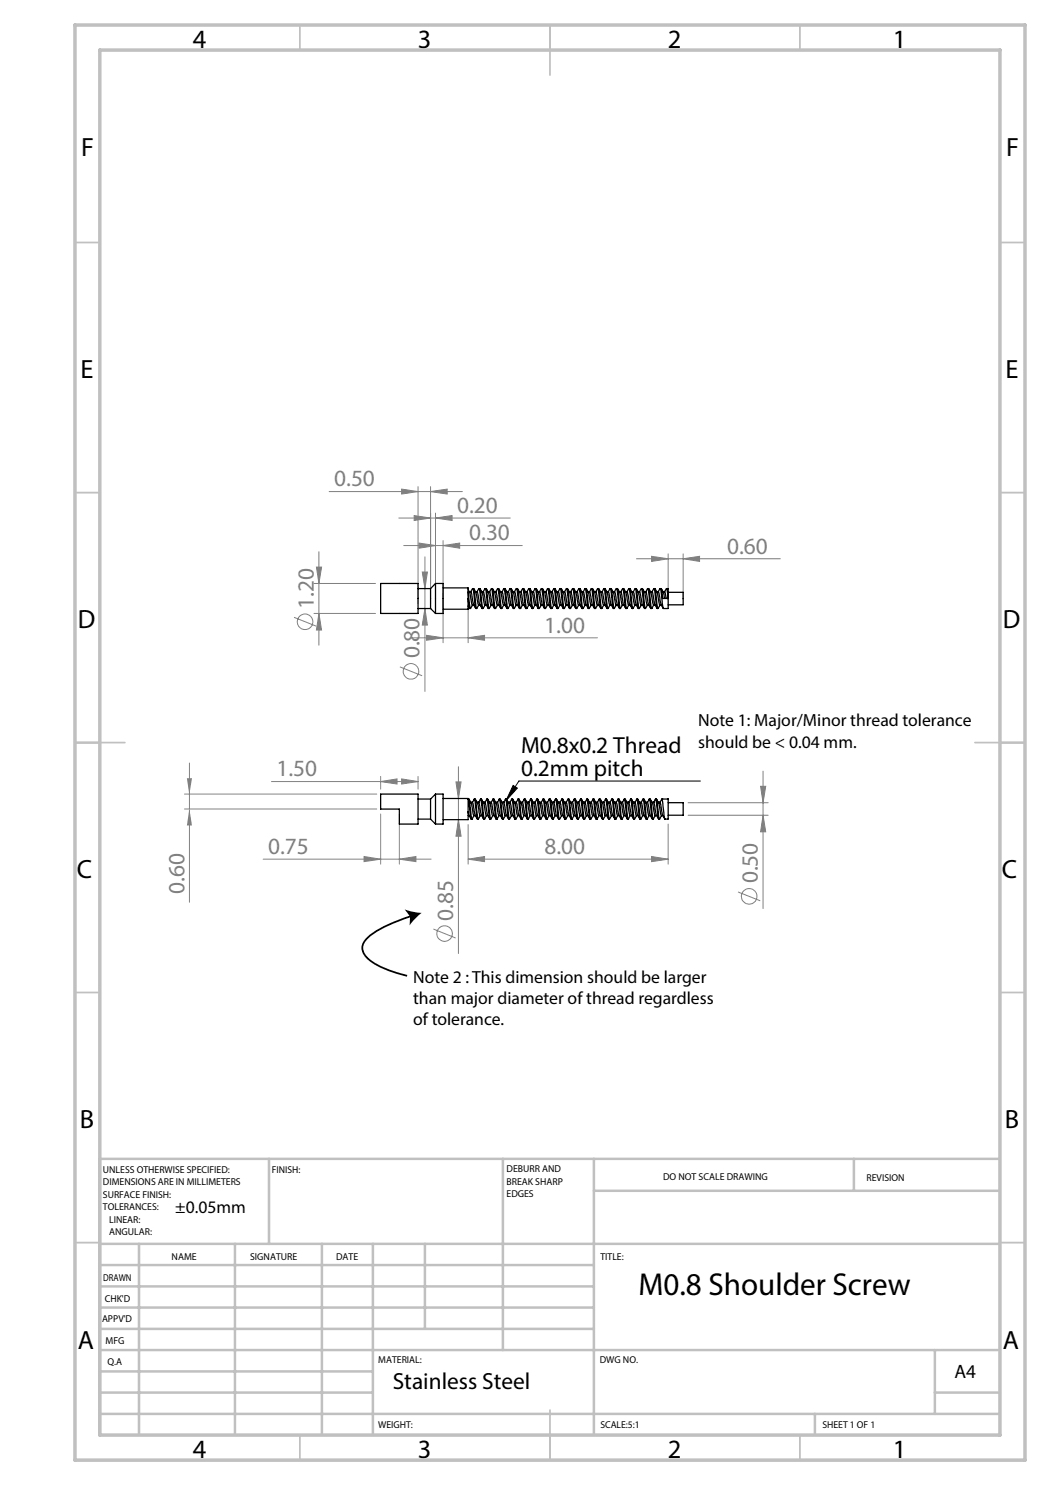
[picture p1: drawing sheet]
<svg xmlns="http://www.w3.org/2000/svg" width="210mm" height="297mm" viewBox="0 0 210 297" stroke-linecap="round" stroke-linejoin="round" font-family="sans-serif">
<!-- layer: Layer 1 -->
<g fill="none" stroke="#808080" stroke-width=".2">
<path d="M65.8 98.3h26.7M80.3 97.8l3.3 .5-3.3 .5zM83.6 97.3v23.4M86.1 98.3l3.3-.5v1zM86.1 97.3v23.4M62.8 116.7h12.3M63.3 113.4h1l-.5 3.3zM63.8 110.3v18.7M79.8 103.6h22.3M80.8 109.1h23.7M82.8 103.1l3.3 .5-3.3 .5zM83.8 108.6l3.3 .5-3.3 .5z"/>
<path d="M84.5 114.4h1l-.5 3.3zM85 111.4v26.9M87.1 103.6l3.3-.5v1zM87.1 102.6v19.1M88.6 109.1l3.3-.5v1zM88.6 108.1v20.4M93.6 118.6v9.9M127.3 111.8h28.8M130.3 111.3l3.3 .5-3.3 .5zM133.6 110.8v9.1M136.6 111.8l3.3-.5v1zM136.6 110.8v9.1"/>
<path d="M58.8 123.5l4.5 1.7M62.8 122.7h12.3M63.8 122.7l.5 3.3h-1zM80 133.4l4.4 1.7M82.3 127.6h37.2M85 121.7l.5 3.3h-1zM85.3 127.1l3.3 .5-3.3 .5zM93.6 127.6l3.3-.5v1zM54.3 156.3h29.3M76.1 156.3l3.3-.5v1zM76.1 155.3v2.5M80.3 155.8l3.3 .5-3.3 .5z"/>
<path d="M83.6 155.3v2.5M91.2 156.4h1l-.5 3.3zM91.7 153.3v37.4M152.1 157.3h1l-.5 3.2zM152.6 154.2v8.9M52.6 171.8h33.6M72.8 171.3l3.3 .5-3.3 .5zM76.1 162.8v10M79.9 171.8l3.3-.5v1zM79.9 162.8v10M91.7 163.9l.5 3.3h-1zM93.6 171.8l3.3-.5v1z"/>
<path d="M93.6 164.9v7.9M93.6 171.8h40M130.3 171.3l3.3 .5-3.3 .5zM133.6 164.8v8M137.6 160.5h16M137.6 163.1h16M147.6 178.4l4.4 1.8M152.6 163.1l.5 3.3h-1zM152.6 163.3v18.4M86.7 185.8l4.4 1.8"/>
<circle cx="61" cy="124.4" r="1.55"/>
<circle cx="82.2" cy="134.3" r="1.55"/>
<circle cx="149.8" cy="179.3" r="1.56"/>
<circle cx="88.9" cy="186.7" r="1.56"/>
</g>
<path d="M102.6 157.1l.9 .5-2.3 2.5zM140.1 156.2h-36.3l-2.6 3.9" fill="none" stroke="#000" stroke-width=".2"/>
<g fill="none" stroke="#c0c0c0" stroke-width=".35">
<path d="M60 5v5M110 5v10M160 5v5M15 48.5h5M200 48.5h5M15 98.5h5M200 98.5h5M15 148.5h10M195 148.5h10M15 198.5h5M200 198.5h5M15 248.5h5"/>
<path d="M200 248.5h5M60 287v5M110 282v10M160 287v5"/>
</g>
<g fill="none" stroke="#c0c0c0" stroke-width=".5">
<path d="M53.8 231.8v17M100.6 231.8v38.2M118.8 231.8v55.2M118.8 238.2h81.2M170.8 231.8v6.4M200 231.8h-180v55.2M20 248.8h180M20 257.3h98.8M20 253h98.8M27.8 248.8v38.2M47 248.8v38.2M64.4 248.8v38.2"/>
<path d="M74.6 248.8v38.2M85 248.8v17M20 265.8h98.8M20 261.5h98.8M20 278.5h54.6M20 274.3h54.6M20 270h180M187 278.5h13M187 270v12.8M20 282.8h180M163 282.8v4.2"/>
</g>
<path d="M15 5h190v287h-190zM20 10h180v277h-180z" fill="none" stroke="#c0c0c0" stroke-width=".7"/>
<path d="M102.6 157.1l.9 .5-2.3 2.5z" fill="#000"/>
<g fill="#808080">
<path d="M93.6 127.6l3.3-.5v1zM85.3 127.1l3.3 .5-3.3 .5zM87.1 103.6l3.3-.5v1zM82.8 103.1l3.3 .5-3.3 .5zM80.3 155.8l3.3 .5-3.3 .5zM76.1 156.3l3.3-.5v1zM79.9 171.8l3.3-.5v1zM72.8 171.3l3.3 .5-3.3 .5z"/>
<path d="M130.3 111.3l3.3 .5-3.3 .5zM136.6 111.8l3.3-.5v1zM83.8 108.6l3.3 .5-3.3 .5zM88.6 109.1l3.3-.5v1zM80.3 97.8l3.3 .5-3.3 .5zM86.1 98.3l3.3-.5v1zM93.6 171.8l3.3-.5v1zM130.3 171.3l3.3 .5-3.3 .5z"/>
<path d="M63.8 122.7l.5 3.3h-1zM63.3 113.4h1l-.5 3.3z"/>
<path d="M84.5 114.4h1l-.5 3.3zM85 121.7l.5 3.3h-1zM152.1 157.3h1l-.5 3.2zM152.6 163.1l.5 3.3h-1zM91.2 156.4h1l-.5 3.3zM91.7 163.9l.5 3.3h-1z"/>
</g>
<g fill="none" stroke="#000" stroke-width=".25">
<path d="M76.1 116.7h7.5v6h-7.5zM83.6 117.7h2.5M86.1 117.7v4M87.1 116.7h1.5v6h-1.5M87.1 116.7v6M87.1 116.7l-1 1M88.6 117.6h5v2.1M93.6 117.9l.4 .9 .4 2.1 .1 .1h.3M93.6 118.3l.5 3.4 .4-.7M93.6 119.7v2.1h-5M93.6 119.7l.3 1.9 .2 .1M93.9 118.4h.3l.2 1a4.3 4.3 0 0 0 .7 2.3"/>
<path d="M94.5 117.7l-.4 .7M94.5 117.8l.2 .5 .4 3.3 .2 .1M94.5 117.7h.2l.1 .3 .5 3.7 .4-.7M94.8 117.7l.3 .7M95.1 118.4h.4l.2 1a4.3 4.3 0 0 0 .7 2.3M95.1 118.4l.6 2.6M95.4 118.4l.4-.7h.2l.6 4 .4-.7M95.8 117.8l.1 .2 .4 3.4 .1 .3h.2M96 117.7l.4 .7M96.4 118.4h.3M96.4 118.4l.6 2.6M96.7 118.4l.2 1a3.6 3.6 0 0 0 .7 2.3"/>
<path d="M97 117.7l-.4 .7M97 117.8l.2 .5 .4 3.3 .2 .1M97 117.7h.2M97.2 117.7l.6 4 .4-.7M97.3 117.7a6.8 6.8 0 0 1 .8 3.2l.1 .1h.3M97.6 118.4h.4l.2 1a4.3 4.3 0 0 0 .7 2.3M97.9 118.4l.4-.7h.2l.6 4 .4-.7M98.3 117.8l.1 .2 .4 3.4 .1 .3h.2M98.5 117.7l.4 .7M98.9 118.4h.3M98.9 118.4l.6 2.6M99.2 118.4l.2 1a3.9 3.9 0 0 0 .8 2.3"/>
<path d="M99.5 117.7l-.4 .7M99.5 117.8l.2 .2 .3 3.1 .1 .5 .2 .1M99.6 117.7l.2 .1 .1 .5 .4 3.4 .5-.7M99.7 117.7a7.3 7.3 0 0 1 .9 3.2l.1 .1h.3M100.1 118.4h.3M100.4 118.4l.3 1a4.3 4.3 0 0 0 .7 2.3M100.8 117.7l-.4 .7M100.8 117.8l.2 .5 .3 3.1 .1 .3h.2M100.8 117.7h.2l.1 .3 .5 3.7 .4-.7M101 117.7l.4 .7M101.4 118.4h.3M101.4 118.4l.6 2.6"/>
<path d="M101.7 118.4l.2 1a3.9 3.9 0 0 0 .8 2.3M102 117.7l-.4 .7M102 117.8l.2 .2 .3 3.1 .1 .5 .2 .1M102.1 117.7l.2 .1 .1 .5 .4 3.4 .5-.7M102.2 117.7a7.3 7.3 0 0 1 .9 3.2l.1 .1h.3M102.6 118.4h.4l.2 1a4.3 4.3 0 0 0 .7 2.3M103.3 117.7l-.4 .7M103.3 117.8l.2 .5 .4 3.3 .2 .1M103.3 117.7h.2l.1 .3 .5 3.7 .4-.7M103.5 117.7l.4 .7M103.9 118.4h.3l.2 1a4.3 4.3 0 0 0 .7 2.3M103.9 118.4l.6 2.6"/>
<path d="M104.1 118.4l.4-.7h.2l.6 4 .5-.7M104.5 117.8l.2 .2 .3 3.1 .2 .6h.1M104.7 117.7l.5 .7M105.1 118.4h.4l.2 1a3.6 3.6 0 0 0 .7 2.3M105.2 118.4l.5 2.6M105.8 117.7l-.4 .7M105.8 117.8l.2 .5 .4 3.3 .2 .1M105.8 117.7h.2l.1 .3 .5 3.7 .4-.7M106 117.7a6.8 6.8 0 0 1 .9 3.2l.1 .1h.3M106.4 118.4h.3l.2 1a4.3 4.3 0 0 0 .7 2.3M106.6 118.4l.4-.7h.2l.6 4 .5-.7M107 117.8l.2 .2 .4 3.4 .1 .3h.1"/>
<path d="M107.2 117.7l.5 .7M107.6 118.4h.3M107.7 118.4l.5 2.6M107.9 118.4l.3 1a3.9 3.9 0 0 0 .7 2.3M108.3 117.7l-.4 .7M108.3 117.8l.1 .2 .4 3.1 .1 .5 .2 .1M108.3 117.7l.2 .1 .1 .5 .5 3.4 .4-.7M108.5 117.7a8.1 8.1 0 0 1 .9 3.2l.1 .1h.2M108.9 118.4h.2M109.1 118.4l.6 2.6M109.5 117.7l-.4 .7M109.5 117.8l.2 .5 .4 3.1 .1 .3h.1"/>
<path d="M109.5 117.7h.2l.1 .3 .5 3.7 .4-.7M109.7 117.7l.5 .7M110.1 118.4h.3M110.2 118.4l.5 2.6M110.4 118.4l.3 1a3.9 3.9 0 0 0 .7 2.3M110.8 117.7l-.4 .7M110.8 117.8l.1 .2 .4 3.1 .1 .5 .2 .1M110.8 117.7l.2 .1 .1 .5 .5 3.4 .4-.7M111 117.7a7.3 7.3 0 0 1 .9 3.2l.1 .1h.3M111.4 118.4h.3M111.7 118.4l.2 1a4.3 4.3 0 0 0 .7 2.3M112 117.7l-.3 .7"/>
<path d="M112 117.8l.2 .5 .4 3.1 .1 .3h.2M112 117.7h.2l.1 .3 .6 3.7 .3-.7M112.3 117.7l.3 .7M112.6 118.4h.3M112.6 118.4l.6 2.6M112.9 118.4l.4-.7h.2l.6 4 .4-.7M112.9 118.4l.3 1a4.3 4.3 0 0 0 .7 2.3M113.3 117.8l.1 .2 .4 3.1 .1 .5 .2 .1M113.5 117.7l.4 .7M113.9 118.4h.3l.2 1a4.3 4.3 0 0 0 .7 2.3M113.9 118.4l.6 2.6M114.5 117.7l-.4 .7"/>
<path d="M114.5 117.8l.2 .5 .4 3.3 .2 .1M114.5 117.7h.2l.1 .3 .5 3.7 .4-.7M114.8 117.7a6.8 6.8 0 0 1 .8 3.2l.1 .1h.3M115.1 118.4h.4l.2 1a4.3 4.3 0 0 0 .7 2.3M115.4 118.4l.4-.7h.2l.6 4 .4-.7M115.8 117.8l.1 .2 .4 3.4 .1 .3h.2M116 117.7l.4 .7M116.4 118.4h.3M116.4 118.4l.6 2.6M116.7 118.4l.2 1a3.9 3.9 0 0 0 .8 2.3M117 117.7l-.4 .7M117 117.8l.2 .2 .3 3.1 .1 .5 .2 .1"/>
<path d="M117.1 117.7h.1M117.2 117.7l.6 4 .5-.7M117.3 117.7a8.1 8.1 0 0 1 .8 3.2l.1 .1h.3M117.6 118.4h.3M117.9 118.4l.3 1a4.3 4.3 0 0 0 .7 2.3M118.3 117.7l-.4 .7M118.3 117.8l.2 .5 .3 3.1 .1 .3h.2M118.3 117.7l.3 .3 .5 3.7 .4-.7M118.5 117.7l.4 .7M118.9 118.4h.3M118.9 118.4l.6 2.6M119.2 118.4l.2 1a3.9 3.9 0 0 0 .8 2.3"/>
<path d="M119.5 117.7l-.4 .7M119.5 117.8l.2 .2 .3 3.1 .1 .5 .2 .1M119.6 117.7l.2 .1 .1 .5 .4 3.4 .5-.7M119.7 117.7a7.3 7.3 0 0 1 .9 3.2l.1 .1h.3M120.1 118.4h.3M120.4 118.4l.3 1a4.3 4.3 0 0 0 .7 2.3M120.8 117.7l-.4 .7M120.8 117.8l.2 .5 .3 3.1 .1 .3h.2M120.8 117.7h.2l.1 .3 .5 3.7 .4-.7M121 117.7a7.3 7.3 0 0 1 .9 3.2l.1 .1M121.4 118.4h.3M121.6 118.4l.4-.7h.2l.6 4 .5-.7"/>
<path d="M121.7 118.4l.2 1a3.9 3.9 0 0 0 .8 2.3M122 117.8l.2 .2 .3 3.1 .1 .5 .2 .1M122.2 117.7l.5 .7M122.6 118.4h.4l.2 1a4.3 4.3 0 0 0 .7 2.3M122.7 118.4l.5 2.6M123.3 117.7l-.4 .7M123.3 117.8l.2 .5 .4 3.3 .2 .1M123.3 117.7h.2l.1 .3 .5 3.7 .4-.7M123.5 117.7l.4 .7M123.9 118.4h.3l.2 1a4.3 4.3 0 0 0 .7 2.3M123.9 118.4l.5 2.6h.4M124.1 118.4l.4-.7h.2l.6 4 .5-.7"/>
<path d="M124.5 117.8l.2 .2 .4 3.4 .1 .3h.1M124.7 117.7l.5 .7M125.1 118.4h.3M125.2 118.4l.5 2.6M125.4 118.4l.3 1a3.6 3.6 0 0 0 .7 2.3M125.8 117.7l-.4 .7M125.8 117.8l.1 .2 .4 3.1 .1 .5 .2 .1M125.8 117.7h.2M126 117.7l.6 4 .4-.7M126 117.7a6.8 6.8 0 0 1 .9 3.2l.1 .1h.2M126.4 118.4h.2M126.6 118.4l.4-.7h.2l.6 4 .5-.7"/>
<path d="M126.6 118.4l.3 1a4.3 4.3 0 0 0 .7 2.3M127 117.8l.2 .2 .4 3.4 .1 .3h.1M127.2 117.7l.5 .7M127.6 118.4h.3M127.7 118.4l.5 2.6M127.9 118.4l.3 1a3.9 3.9 0 0 0 .7 2.3M128.3 117.7l-.4 .7M128.3 117.8l.1 .2 .4 3.1 .1 .5 .2 .1M128.3 117.7l.2 .1 .1 .5 .5 3.4 .4-.7M128.5 117.7a7.3 7.3 0 0 1 .9 3.2l.1 .1h.3M128.9 118.4h.3M129.2 118.4l.2 1a4.3 4.3 0 0 0 .7 2.3"/>
<path d="M129.5 117.7l-.3 .7M129.5 117.8l.2 .5 .4 3.1 .1 .3h.2M129.5 117.7h.2l.1 .3 .6 3.7 .3-.7M129.8 117.7l.4 .7M130.1 118.4h.3M130.2 118.4l.5 2.6M130.4 118.4l.3 1a3.9 3.9 0 0 0 .7 2.3M130.8 117.7l-.4 .7M130.8 117.8l.1 .2 .4 3.1 .1 .5 .2 .1M130.8 117.7l.2 .1 .1 .5 .5 3.4 .4-.7M131 117.7a7.3 7.3 0 0 1 .9 3.2l.1 .1h.3M131.4 118.4h.3l.2 1a4.3 4.3 0 0 0 .7 2.3"/>
<path d="M132 117.7l-.4 .7M132 117.8l.2 .5 .5 3.4h.9v-2M132 117.7h.2l.1 .3 .2 1.7h1.1M132.3 117.7l.3 .7M132.6 118.4h.3l.1 .2 .2 1.1M132.6 118.4l.3 1.3M132.9 118.4l.4-.7h.3v2M133.3 117.8l.1 .2 .2 1.7M133.6 118.5h3v2.5h-3M83.6 121.7h2.5M86.1 121.7l1 1M93.6 121.2l.3 .5"/>
<path d="M95.7 121h.3M97 121h.3M99.5 121h.3M102 121h.3M104.5 121h.3M105.7 121h.3M108.2 121h.3M109.7 121l.4 .7M110.7 121h.3M113.2 121h.3M114.5 121h.3M117 121h.3"/>
<path d="M119.5 121h.3M122 121h.3M123.2 121h.3M125.7 121h.3M128.2 121h.3M130.7 121h.3M76.1 158.8h7.5v6h-3.7v-3h-3.8zM83.6 159.8h2.5M86.1 159.8v4M87.1 158.8h1.5v6h-1.5M87.1 158.8v6M87.1 158.8l-1 1"/>
<path d="M88.6 159.7h5v4.2h-5M93.8 159.9l.5 1 .4 2 .1 .2h.3M94.9 159.8h.1l.1 .3 .4 3.4 .2 .3M95.1 159.9l.4 .8 .5 2.4M96.1 159.8h.2l.1 .6 .3 2.8 .2 .6M96.3 159.9l.5 .8 .5 2.4M97.4 159.8l.2 .1 .4 3.6 .2 .3M97.6 159.9l.4 .8 .5 2.4M98.6 159.8h.2l.1 .3 .5 3.7M98.8 159.9l.5 .8 .5 2.4M99.9 159.8l.2 .1 .4 3.6 .2 .3M100.1 159.9l.4 .8 .5 2.4"/>
<path d="M101.1 159.8h.2l.1 .3 .5 3.7M101.3 159.9l.3 .5a1.68 1.68 0 0 1 .4 1.4l.3 1.3M102.4 159.8l.2 .1 .4 3.3 .2 .6M102.6 159.9l.5 1 .3 2 .1 .2h.3M103.6 159.8h.2l.1 .3 .4 3.4 .1 .3M103.8 159.9l.5 .8 .4 2.2 .1 .2h.3M104.9 159.8h.1l.2 .6 .3 2.8 .2 .6M105.1 159.9l.4 .8 .5 2.4M106.1 159.8l.2 .1 .5 3.6 .1 .3M106.3 159.9l.5 .8 .5 2.4M107.4 159.8h.1l.1 .3 .4 3.1 .2 .6M107.6 159.9l.4 .8 .5 2.4"/>
<path d="M108.6 159.8l.2 .1 .5 3.6 .1 .3M108.8 159.9l.5 .8 .5 2.4M109.9 159.8h.1l.1 .3 .6 3.7M110.1 159.9l.4 .8 .6 2.4M111.1 159.8l.2 .1 .4 3.3 .2 .6M111.3 159.9l.5 .8 .5 2.4M112.4 159.8h.1l.1 .3 .4 3.4 .2 .3M112.6 159.9l.4 .8 .4 2.2 .1 .2h.3M113.6 159.8h.2l.1 .6 .3 2.8 .2 .6M113.8 159.9l.5 1 .4 2.2h.4M114.9 159.8l.2 .1 .4 3.6 .2 .3M115.1 159.9l.4 .8 .5 2.4"/>
<path d="M116.1 159.8h.2l.1 .3 .3 3.1 .2 .6M116.3 159.9l.5 .8 .5 2.4M117.4 159.8l.2 .1 .4 3.6 .2 .3M117.6 159.9l.4 .8 .5 2.4M118.6 159.8h.2l.1 .3 .5 3.7M118.8 159.9l.5 .8 .5 2.4M119.9 159.8l.2 .1 .4 3.3 .2 .6M120.1 159.9l.4 .8 .5 2.4M121.1 159.8h.2l.1 .3 .4 3.4 .1 .3M121.3 159.9l.4 .8M122.4 159.8l.2 .1 .4 3.3 .2 .6M122.6 159.9l.5 1 .4 2.2h.3"/>
<path d="M123.6 159.8l.2 .1 .5 3.6 .1 .3M123.8 159.9l.3 .5a1.67 1.67 0 0 1 .4 1.4l.3 1.3M124.9 159.8h.1l.1 .3 .4 3.1 .2 .6M125.1 159.9l.4 .8 .5 2.4M126.1 159.8l.2 .1 .5 3.6 .1 .3M126.3 159.9l.5 .8 .5 2.4M127.4 159.8h.1l.1 .3 .6 3.7M127.6 159.9l.4 .8 .6 2.4M128.6 159.8l.2 .1 .4 3.3 .2 .6M128.8 159.9l.5 .8 .5 2.4M129.9 159.8h.1l.1 .3 .4 3.4 .2 .3M130.1 159.9l.2 .5a1.68 1.68 0 0 1 .4 1.4l.3 1.3h.3"/>
<path d="M131.1 159.8l.2 .1 .4 3.3 .2 .6M131.3 159.9l.5 1 .4 2 .1 .2h.3M132.4 159.8h1.2M133.6 159.8v4h-.7l-.5-4-.4 .7M133.6 159.8v.1M83.6 163.8h2.5M86.1 163.8l1 1M93.6 162.3l.1 .6 .5 .9M93.6 163.1h.2M94.2 160.5h.3l.1 .2 .4 2.4M94.4 163.8l-.2-.6-.4-3.3-.2-.1 .5 3.7 .1 .3h.2M94.5 160.5l.4-.7 .4 3.4 .1 .6h.2"/>
<path d="M94.8 163.1l-.4 .7M95 163.1l.5 .7M95.4 160.5h.3l.3 1a4.5 4.5 0 0 0 .7 2.3M95.7 160.5l.4-.7 .5 3.7 .1 .3h.2M96 163.1h.3M96.1 163.1l-.4 .7M96.7 160.5h.3l.1 .2 .1 .8a4.2 4.2 0 0 0 .8 2.3M97 160.5l.4-.7 .4 3.4 .1 .6h.2M97.3 163.1l-.4 .7M97.3 163.1h.3M97.9 160.5h.4l.5 2.6M98.2 160.5l.4-.7 .5 3.7 .1 .3h.2"/>
<path d="M98.5 163.1h.3M98.6 163.1l-.4 .7M98.8 163.1l.4 .7M99.2 160.5h.3l.1 .2 .1 .8a4.2 4.2 0 0 0 .8 2.3M99.5 160.5l.4-.7 .4 3.4 .1 .6h.2M99.8 163.1l-.4 .7M99.8 163.1h.3M100.4 160.5h.4l.5 2.6M100.7 160.5l.4-.7 .5 3.7 .1 .3h.2M101 163.1h.3M101.1 163.1l-.4 .7M101.3 163.1l.4 .7"/>
<path d="M101.7 160.5h.3l.2 .6a4.7 4.7 0 0 0 .8 2.7M102 160.5l.4-.7 .4 3.4 .2 .6h.2M102.3 163.1l-.4 .7M102.3 163.1h.3M102.9 160.5h.4l.5 2.6M103.2 160.5l.4-.7 .5 3.4 .1 .6h.2M103.6 163.1l-.4 .7M103.8 163.1l.4 .7M104.2 160.5h.3l.2 1a4.5 4.5 0 0 0 .7 2.3M104.5 160.5l.4-.7 .5 3.7 .1 .3h.2M104.8 163.1l-.4 .7M105.4 160.5h.3l.1 .2 .2 .8a4.2 4.2 0 0 0 .7 2.3"/>
<path d="M105.7 160.5l.4-.7 .5 3.4 .1 .6h.2M106 163.1l-.3 .7M106 163.1h.3M106.7 160.5h.3l.6 2.6M107 160.5l.4-.7 .5 3.7 .1 .3h.2M107.3 163.1h.3M107.3 163.1l-.4 .7M107.6 163.1l.3 .7M107.9 160.5h.3l.1 .2 .2 .8a4.2 4.2 0 0 0 .7 2.3M108.2 160.5l.4-.7 .5 3.4 .1 .6h.2M108.5 163.1l-.3 .7M108.5 163.1h.3"/>
<path d="M109.1 160.5h.4l.6 2.6M109.5 160.5l.4-.7 .5 3.7 .1 .3h.1M109.8 163.1h.3M109.8 163.1l-.4 .7M110.1 163.1l.4 .7M110.4 160.5h.3l.1 .2 .2 .8a4.2 4.2 0 0 0 .7 2.3M110.7 160.5l.4-.7 .5 3.4 .1 .6h.2M111.1 163.1l-.4 .7M111.1 163.1h.2M111.7 160.5h.3l.6 2.6M112 160.5l.4-.7 .4 3.4 .2 .6h.1M112.3 163.1h.3"/>
<path d="M112.3 163.1l-.4 .7M112.6 163.1l.4 .7M112.9 160.5h.3l.1 .2 .2 .8a4.2 4.2 0 0 0 .7 2.3M113.2 160.5l.4-.7 .5 3.7 .1 .3h.2M113.6 163.1l-.4 .7M114.2 160.5h.3l.1 .2 .1 .8a4.2 4.2 0 0 0 .8 2.3M114.5 160.5l.4-.7 .4 3.4 .1 .6h.2M114.8 163.1l-.4 .7M115.4 160.5h.4l.5 2.6M115.7 160.5l.4-.7 .5 3.7 .1 .3h.2M116 163.1h.3M116.1 163.1l-.4 .7"/>
<path d="M116.3 163.1l.4 .7M116.7 160.5h.3l.1 .2 .1 .8a4.2 4.2 0 0 0 .8 2.3M117 160.5l.4-.7 .4 3.4 .1 .6h.2M117.3 163.1l-.4 .7M117.3 163.1h.3M117.9 160.5h.4l.5 2.6M118.2 160.5l.4-.7 .5 3.7 .1 .3h.2M118.5 163.1h.3M118.6 163.1l-.4 .7M118.8 163.1l.4 .7M119.2 160.5h.3l.1 .2 .1 .8a4.2 4.2 0 0 0 .8 2.3M119.5 160.5l.4-.7 .4 3.4 .1 .6h.2"/>
<path d="M119.8 163.1l-.4 .7M119.8 163.1h.3M120.4 160.5h.4l.5 2.6M120.7 160.5l.4-.7 .5 3.4 .1 .6h.2M121 163.1h.3M121.1 163.1l-.4 .7M121.3 163.1l.4 .7M121.7 160.5h.3l.2 .6a4.7 4.7 0 0 0 .8 2.7M121.8 160.7l.4 2.4h.4M122 160.5l.4-.7 .5 3.7 .1 .3h.2M122.3 163.1l-.4 .7M122.9 160.5h.3l.1 .2 .5 2.4"/>
<path d="M123.2 160.5l.4-.7 .5 3.4 .1 .6h.2M123.6 163.1l-.4 .7M123.8 163.1l.4 .7M124.2 160.5h.3l.2 1a4.5 4.5 0 0 0 .7 2.3M124.5 160.5l.4-.7 .5 3.7 .1 .3h.2M124.8 163.1h.3M124.8 163.1l-.4 .7M125.4 160.5h.3l.1 .2 .2 .8a4.2 4.2 0 0 0 .7 2.3M125.7 160.5l.4-.7 .5 3.4 .1 .6h.2M126 163.1l-.3 .7M126 163.1h.3M126.6 160.5h.4l.6 2.6"/>
<path d="M127 160.5l.4-.7 .5 3.7 .1 .3h.2M127.3 163.1h.3M127.3 163.1l-.4 .7M127.6 163.1l.4 .7M127.9 160.5h.3l.1 .2 .2 .8a4.2 4.2 0 0 0 .7 2.3M128.2 160.5l.4-.7 .5 3.4 .1 .6h.2M128.6 163.1l-.4 .7M128.6 163.1h.2M129.2 160.5h.3l.6 2.6M129.5 160.5l.4-.7 .4 3.4 .2 .6h.1M129.8 163.1h.3M129.8 163.1l-.4 .7"/>
<path d="M130.1 163.1l.4 .7M130.4 160.5h.3l.3 .6a4.7 4.7 0 0 0 .7 2.7M130.7 160.5l.4-.7 .5 3.7 .1 .3h.2M131.1 163.1l-.4 .7M131.7 160.5h.3l.1 .2 .4 2.4M132.3 163.1l-.4 .7M132.5 163.1l.5 .7M133.6 160.5h3v2.6h-3"/>
</g>
<path d="M82.3 183.2a27.5 27.5 0 0 0-8.6 4.2 2.59 2.59 0 0 0-.5 4 16.2 16.2 0 0 0 7.4 3.6l.8 .2" fill="none" stroke="#000" stroke-width=".35"/>
<path d="M80.9 181.9l1.7 .5 1.7 .2-1.3 1.1-1.1 1.4 .1-1.8z" fill="#000"/>
<path d="M36.9 158.8h38.5M37.9 158.8v3M36.9 161.8h38.5M37.9 162.1v18.4" fill="none" stroke="#808080" stroke-width=".2"/>
<path d="M37.9 161.8l.5 3.3h-1z" fill="#808080"/>
<path d="M37.9 152.6v6.4" fill="none" stroke="#808080" stroke-width=".2"/>
<path d="M37.4 155.6h1l-.5 3.3z" fill="#808080"/>
<text font-size="6.3" x="127.7" y="259">M0.8 Shoulder Screw</text>
<g font-size="5.3">
<text x="38.5" y="9.5">4</text>
<text x="83.5" y="9.5">3</text>
<text x="133.5" y="9.5">2</text>
<text x="178.5" y="9.5">1</text>
<text x="16.2" y="31.3">F</text>
<text x="201.2" y="31.3">F</text>
<text x="16.1" y="75.5">E</text>
<text x="201.1" y="75.5">E</text>
<text x="15.5" y="125.5">D</text>
<text x="200.5" y="125.5">D</text>
<text x="15.4" y="175.5">C</text>
<text x="200.4" y="175.5">C</text>
<text x="16" y="225.5">B</text>
<text x="201" y="225.5">B</text>
<text x="15.5" y="269.8">A</text>
<text x="200.5" y="269.8">A</text>
<text x="38.5" y="291.5">4</text>
<text x="83.5" y="291.5">3</text>
<text x="133.5" y="291.5">2</text>
<text x="178.5" y="291.5">1</text>
</g>
<g font-size="4.7" fill="#808080">
<text x="66.8" y="97.3">0.50</text>
<text x="91.4" y="102.6">0.20</text>
<text x="93.8" y="108.1">0.30</text>
<text x="145.4" y="110.7">0.60</text>
<text x="62.7" y="121.8" transform="rotate(-90 62.7 121.8)">1.20</text>
<text x="83.9" y="131.7" transform="rotate(-90 83.9 131.7)">0.80</text>
<text x="108.8" y="126.5">1.00</text>
<text x="55.3" y="155.3">1.50</text>
<text x="53.6" y="170.8">0.75</text>
<text x="108.9" y="170.8">8.00</text>
<text x="36.9" y="178.9" transform="rotate(-90 36.9 178.9)">0.60</text>
<text x="151.6" y="176.7" transform="rotate(-90 151.6 176.7)">0.50</text>
<text x="90.6" y="184.1" transform="rotate(-90 90.6 184.1)">0.85</text>
</g>
<g font-size="4.7">
<text x="104.2" y="150.6">M0.8x0.2 Thread</text>
<text x="104.2" y="155.1">0.2mm pitch</text>
<text x="78.6" y="277.8">Stainless Steel</text>
</g>
<text font-size="3.9" x="190.9" y="275.5">A4</text>
<g font-size="3.5">
<text x="139.6" y="145.3">Note 1: Major/Minor thread tolerance</text>
<text x="139.6" y="149.5">should be &lt; 0.04 mm.</text>
<text x="82.6" y="196.5">Note 2 : This dimension should be larger</text>
<text x="82.6" y="200.7">than major diameter of thread regardless</text>
<text x="82.6" y="205">of tolerance.</text>
<text x="35.1" y="242.7">±0.05mm</text>
</g>
<g font-size="2">
<text x="20.6" y="234.6">UNLESS OTHERWISE SPECIFIED:</text>
<text x="20.6" y="237.1">DIMENSIONS ARE IN MILLIMETERS</text>
<text x="20.6" y="239.6">SURFACE FINISH:</text>
<text x="54.4" y="234.6">FINISH:</text>
<text x="101.3" y="234.5">DEBURR AND</text>
<text x="101.3" y="237">BREAK SHARP</text>
<text x="101.3" y="239.5">EDGES</text>
<text x="132.6" y="236">DO NOT SCALE DRAWING</text>
<text x="173.3" y="236.2">REVISION</text>
<text x="20.6" y="242.1">TOLERANCES:</text>
<text x="21.8" y="244.6">LINEAR:</text>
<text x="21.8" y="247.1">ANGULAR:</text>
<text x="34.3" y="252">NAME</text>
<text x="50" y="251.9">SIGNATURE</text>
<text x="67.2" y="251.9">DATE</text>
<text x="120.1" y="251.9">TITLE:</text>
<text x="20.6" y="256.1">DRAWN</text>
<text x="20.9" y="260.3">CHK'D</text>
<text x="20.4" y="264.4">APPV'D</text>
<text x="21.1" y="268.8">MFG</text>
<text x="21.5" y="273">Q.A</text>
<text x="75.6" y="272.5">MATERIAL:</text>
<text x="120" y="272.5">DWG NO.</text>
<text x="75.6" y="285.5">WEIGHT:</text>
<text x="120.1" y="285.6">SCALE:5:1</text>
<text x="164.5" y="285.6">SHEET 1 OF 1</text>
</g>
</svg>
